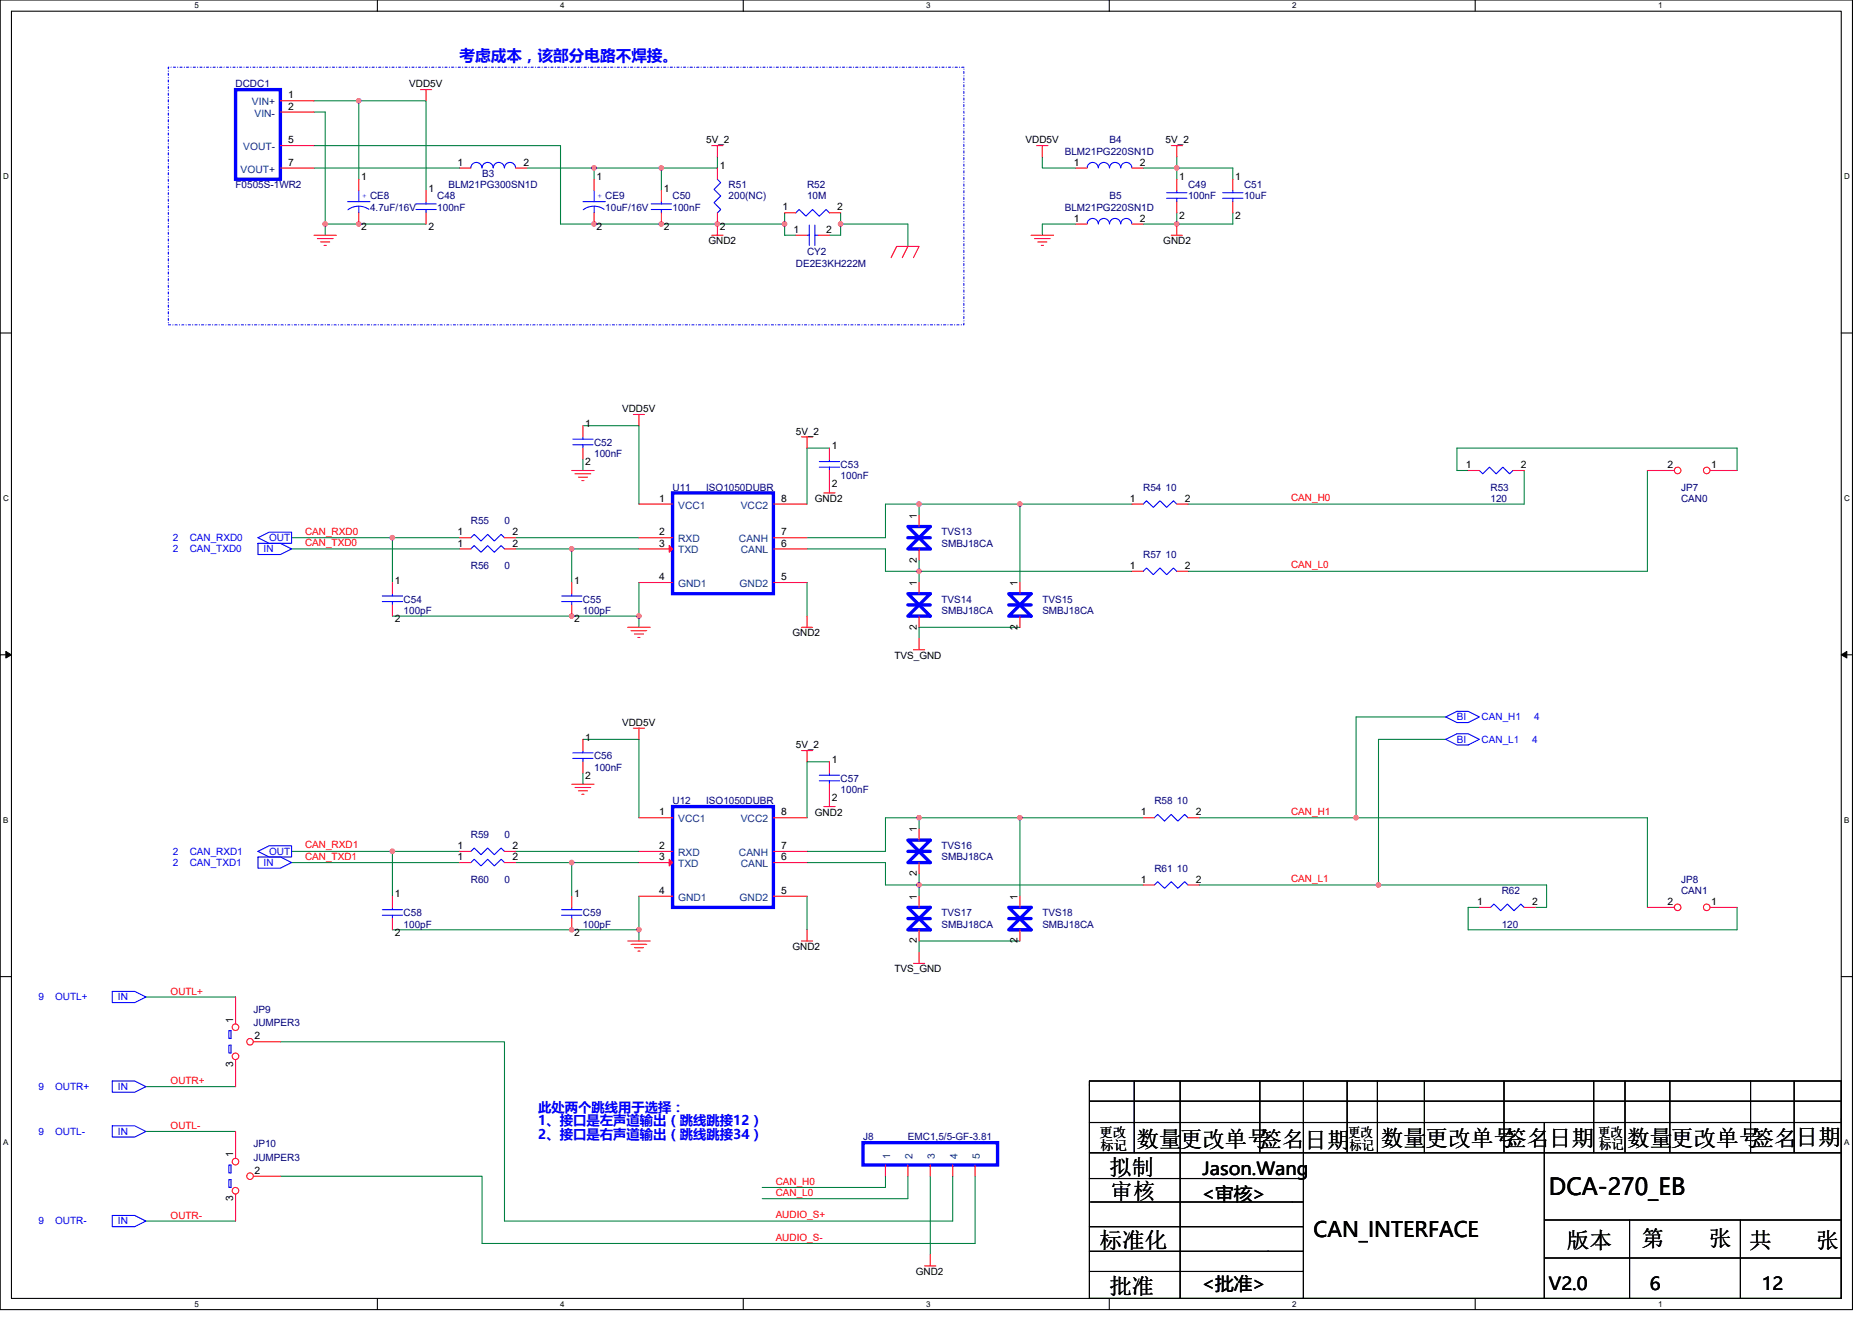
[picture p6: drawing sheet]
<svg xmlns="http://www.w3.org/2000/svg" width="297mm" height="210mm" viewBox="0 0 297 210" stroke-linecap="round" stroke-linejoin="round" font-family="sans-serif">
<path d="M0 0h293.9v207.9h-293.9zM1.8 1.8h290.4v204.3h-290.4z" fill="none" stroke="#000" stroke-width=".17"/>
<g fill="#fff">
<path d="M30.8 .2h.7v1.4h-.7z"/>
<path d="M30.8 206.3h.7v1.4h-.7z"/>
</g>
<path d="M59.9 0v1.8M59.9 206.1v1.8" fill="none" stroke="#000" stroke-width=".17"/>
<g fill="#fff">
<path d="M88.9 .2h.7v1.4h-.7z"/>
<path d="M88.9 206.3h.7v1.4h-.7z"/>
</g>
<path d="M117.9 0v1.8M117.9 206.1v1.8" fill="none" stroke="#000" stroke-width=".17"/>
<g fill="#fff">
<path d="M147 .2h.7v1.4h-.7z"/>
<path d="M147 206.3h.7v1.4h-.7z"/>
</g>
<path d="M176 0v1.8M176 206.1v1.8" fill="none" stroke="#000" stroke-width=".17"/>
<g fill="#fff">
<path d="M205 .2h.7v1.4h-.7z"/>
<path d="M205 206.3h.7v1.4h-.7z"/>
</g>
<path d="M234.1 0v1.8M234.1 206.1v1.8" fill="none" stroke="#000" stroke-width=".17"/>
<g fill="#fff">
<path d="M263.1 .2h.7v1.4h-.7z"/>
<path d="M263.1 206.3h.7v1.4h-.7z"/>
<path d="M.5 27.3h.9v1.4h-.9z"/>
<path d="M292.6 27.3h.9v1.4h-.9z"/>
<path d="M.5 78.4h.9v1.4h-.9z"/>
<path d="M292.6 78.4h.9v1.4h-.9z"/>
</g>
<path d="M0 52.9h1.8M292.2 52.9h1.7" fill="none" stroke="#000" stroke-width=".17"/>
<g fill="#fff">
<path d="M.5 129.5h.8v1.4h-.8z"/>
<path d="M292.6 129.5h.9v1.4h-.9z"/>
</g>
<path d="M0 103.9h1.8M292.2 103.9h1.7" fill="none" stroke="#000" stroke-width=".17"/>
<path d="M.9 103.4l.9 .5-.9 .5zM292.2 103.9l.8-.5v1z" fill="#000" stroke="#000" stroke-width=".16"/>
<g fill="#fff">
<path d="M.5 180.5h.8v1.4h-.8z"/>
<path d="M292.6 180.5h.9v1.4h-.9z"/>
</g>
<g fill="none" stroke="#000" stroke-width=".17">
<path d="M0 155h1.8M292.2 155h1.7M172.9 174.8h119.3M172.9 178.2h119.3M172.9 171.6h119.3v34.5h-119.3zM180 171.6v11.4M187.3 171.6v34.5M199.9 171.6v11.4M206.8 171.6v34.5M213.8 171.6v11.4M218.6 171.6v11.4M226 171.6v11.4"/>
<path d="M238.7 171.6v11.4M245 178.2v27.9M252.9 171.6v11.4M257.8 171.6v11.4M265 171.6v11.4M277.8 171.6v11.4M284.7 171.6v11.4M172.9 183h119.3M172.9 198.6h28.4M206.8 190.8h-33.8M206.8 187h-33.9M206.8 194.7h-33.9"/>
<path d="M206.8 198.6h-5.7M245 193.6h47.2M245 199.7h47.2M258.6 193.6v12.5M276.2 193.6v12.5M206.8 201.8h-33.9"/>
</g>
<path d="M26.7 10.7h126.2v40.9h-126.2z" fill="none" stroke="#00f" stroke-width=".17" stroke-dasharray=".3 .3 0 .3"/>
<g fill="none" stroke="#008040" stroke-width=".17">
<path d="M49.8 17.8h1.8v17.8M49.8 16h7.1M56.9 16v12.4M56.9 16h10.7v14.2M49.8 23.1h39.1v12.5h35.6M49.8 26.7h23.1M51.6 35.6v1.7M51.6 35.6h16M83.6 26.7h21.3M94.3 26.7v1.7M104.9 26.7v3.5M113.8 24.9v1.8h-8.9"/>
<path d="M124.5 33.8v1.8M124.5 35.6v1.7h1.8M133.4 35.6v1.7h-1.8M133.4 33.8v1.8M133.4 35.6h10.7v3.5M165.4 24.9v1.8h5.3M170.7 35.6h-5.3v1.7M181.4 26.7h5.3M181.4 35.6h5.3M186.7 33.8v1.8M186.7 26.7v1.7M186.7 26.7h8.9v1.7"/>
<path d="M186.7 24.9v1.8M195.6 33.8v1.8h-8.9M92.5 72.9v1.8M92.5 67.6h8.9v12.4M131.6 71.1h-3.5v8.9M233 74.7h-1.8v-3.6h44.4v3.6M241.8 74.7v5.3h-53.3M261.4 74.7v16h-72.9M46.3 85.3h16v7.2M46.3 87.1h26.6M62.3 85.3h10.6M62.3 97.8h39.1v1.8"/>
<path d="M81.8 85.3h19.6M81.8 87.1h8.9M90.7 87.1h10.7M90.7 87.1v5.4M101.4 92.5v5.3M128.1 92.5v5.3M128.1 87.1h12.4v3.6h5.3M145.8 88.9v1.8M145.8 80v1.8M145.8 90.7h33.8M145.8 80h-5.3v5.3h-12.4M145.8 80h16"/>
<path d="M145.8 90.7v1.8M161.8 99.6h-16v1.7M161.8 80v12.5M161.8 80h17.8M92.5 117.3h8.9v12.5M229.4 113.8h-14.2v16M229.4 117.3h-10.7v23.2M46.3 135.1h16v7.1M46.3 136.9h26.6M62.3 135.1h10.6M81.8 135.1h19.6M81.8 136.9h8.9"/>
<path d="M90.7 136.9h10.7M90.7 136.9v5.3M92.5 122.7v1.8M128.1 136.9h12.4v3.6h5.3M131.6 120.9h-3.5v8.9M145.8 129.8h16M145.8 129.8v1.8M145.8 138.7v1.8M145.8 129.8h-5.3v5.3h-12.4M161.8 129.8h19.6M161.8 129.8v12.4M190.3 129.8h24.9"/>
<path d="M215.2 129.8h46.2v14.2M23.2 158.2h14.2M62.3 147.6h39.1v1.8M101.4 142.2v5.4M128.1 142.2v5.4M145.8 140.5h35.6M145.8 140.5v1.7M161.8 149.4h-16v1.7M190.3 140.5h28.4M218.7 140.5h26.7v3.5h-1.8M275.6 144v3.6h-42.6v-3.6h1.7M23.2 172.5h14.2"/>
<path d="M23.2 179.6h14.2M44.5 165.4h35.5v28.4h71.2v-7.1M23.2 193.8h14.2M44.5 186.7h32v10.7h78.2v-10.7M140.5 186.7v1.8h-19.6M144.1 186.7v3.5h-23.2M147.6 186.7v12.4"/>
</g>
<g fill="#f0f" stroke="#f0f" stroke-width=".17">
<circle cx="101.4" cy="97.8" r=".35"/>
<circle cx="90.7" cy="87.1" r=".35"/>
<circle cx="90.7" cy="97.8" r=".35"/>
<circle cx="62.3" cy="85.3" r=".35"/>
<circle cx="101.4" cy="147.6" r=".35"/>
<circle cx="90.7" cy="136.9" r=".35"/>
<circle cx="90.7" cy="147.6" r=".35"/>
<circle cx="62.3" cy="135.1" r=".35"/>
<circle cx="145.8" cy="90.7" r=".35"/>
<circle cx="145.8" cy="140.4" r=".35"/>
<circle cx="161.8" cy="129.8" r=".35"/>
<circle cx="145.8" cy="129.8" r=".35"/>
<circle cx="161.8" cy="80" r=".35"/>
<circle cx="145.8" cy="80" r=".35"/>
<circle cx="215.2" cy="129.8" r=".35"/>
<circle cx="218.7" cy="140.4" r=".35"/>
<circle cx="124.5" cy="35.5" r=".35"/>
<circle cx="133.4" cy="35.5" r=".35"/>
<circle cx="56.9" cy="35.5" r=".35"/>
<circle cx="51.6" cy="35.5" r=".35"/>
<circle cx="56.9" cy="16" r=".35"/>
<circle cx="94.3" cy="35.5" r=".35"/>
<circle cx="113.8" cy="35.5" r=".35"/>
<circle cx="104.9" cy="35.5" r=".35"/>
<circle cx="94.3" cy="26.7" r=".35"/>
<circle cx="104.9" cy="26.7" r=".35"/>
<circle cx="186.7" cy="35.5" r=".35"/>
<circle cx="186.7" cy="26.7" r=".35"/>
</g>
<g fill="none" stroke="#f00" stroke-width=".17">
<path d="M66.7 14.2h1.8M67.6 14.2v1.8M49.8 37.3h3.6M50.4 37.9h2.4M50.9 38.4h1.4M51.4 38.9h.4M72.9 26.7h1.8M81.8 26.7h1.8M104.9 30.2v1.8M104.9 33.8v1.8M112.9 23.1h1.8M112.9 37.3h1.8"/>
<path d="M113.8 23.1v1.8M113.8 35.6v1.7M124.5 33.8h1.8M131.6 33.8h1.8M144.1 39.1l-.9 1.8M163.6 37.3h3.6M164.1 37.9h2.5M164.5 23.1h1.8M164.7 38.4h1.4M165.2 38.9h.4M165.4 23.1v1.8M185.8 23.1h1.8"/>
<path d="M185.8 37.3h1.8M186.7 23.1v1.8M186.7 28.4v1.8M186.7 32v1.8M186.7 35.6v1.7M195.6 28.4v1.8M195.6 32v1.8M141.4 40.9l.9-1.8h3.5l-.9 1.8M90.7 74.7h3.6M91.2 75.2h2.5M91.8 75.7h1.4M92.3 76.3h.4"/>
<path d="M100.5 65.8h1.8M101.4 65.8v1.8M127.2 69.3h1.7M128.1 69.3v1.8M130.7 78.2h1.8M131.6 74.7v3.5M131.6 71.1v1.8M233 74.7h1.7M240.1 74.7h1.7M62.3 92.5v1.7M62.3 96v1.8M99.6 99.6h3.6"/>
<path d="M127.2 99.6h1.7M128.1 97.8v1.8M100.1 100.1h2.5M100.5 115.6h1.8M100.7 100.6h1.4M101.2 101.2h.4M101.4 115.6v1.7M127.2 119.1h1.7M128.1 119.1v1.8M144.9 103.1h1.8M145.8 101.3v1.8M90.7 124.5h3.6"/>
<path d="M91.2 125h2.5M91.8 125.5h1.4M92.3 126.1h.4M130.7 128h1.8M131.6 126.2v1.8M99.6 149.4h3.6M100.1 149.9h2.5M100.7 150.4h1.4M101.2 151h.4M127.2 149.4h1.7M128.1 147.6v1.8M144.9 152.9h1.8"/>
<path d="M145.8 151.1v1.8M181.4 140.5h1.8M188.5 140.5h1.8M147.6 199.1v1.8M146.7 200.9h1.8"/>
</g>
<g fill="none" stroke="#00f" stroke-width=".17">
<path d="M80 26.6a.89 .89 0 0 0-.9-.8 .89 .89 0 0 0-.9 .8 .89 .89 0 0 0-.8-.8 .89 .89 0 0 0-.9 .8 .88 .88 0 0 0-.9-.8 .88 .88 0 0 0-.9 .8M81.8 26.6a.88 .88 0 0 0-.9-.8 .88 .88 0 0 0-.9 .8M103.3 33.3h3.2M103.3 32.4h3.2M104.9 32v.4M104.9 33.3v.5M126.3 33.8l.5-.5 1.1 1 1-1 1.1 1 1.1-1 .5 .5M185.1 31.5h3.2M185.1 30.6h3.2M186.7 30.2v.4M186.7 31.5v.5M194 31.5h3.2"/>
<path d="M194 30.6h3.2M195.6 30.2v.4M195.6 31.5v.5M130 74.1h3.2M130 73.3h3.2M131.6 72.9v.4M131.6 74.1v.6M234.7 74.7l.6 .5 1-1.1 1.1 1.1 1.1-1.1 1 1.1 .6-.5M40.9 86.2h3.6l1.8 .9-1.8 .9h-3.6zM40.9 85.3l1.8-.8h3.6v1.7h-3.6zM60.7 95.5h3.2M60.7 94.6h3.2"/>
<path d="M62.3 94.2v.4M62.3 95.5v.5M229.4 113.8l1.8-.9h1.8l1.7 .9-1.7 .9h-1.8zM229.4 117.3l1.8-.8h1.8l1.7 .8-1.7 .9h-1.8zM40.9 136h3.6l1.8 .9-1.8 .9h-3.6zM40.9 135.1l1.8-.9h3.6v1.8h-3.6zM17.8 157.4h3.6l1.8 .8-1.8 .9h-3.6zM183.2 140.5l.5-.6 1.1 1.1 1-1.1 1.1 1.1 1.1-1.1 .5 .6M17.8 171.6h3.6l1.8 .9-1.8 .9h-3.6zM17.8 178.7h3.6l1.8 .9-1.8 .9h-3.6zM17.8 192.9h3.6l1.8 .9-1.8 .9h-3.6zM36.3 184.9h.4v1.3h-.4z"/>
<path d="M36.3 187.2h.4v1.3h-.4z"/>
</g>
<circle cx="37.4" cy="184.4" r=".52" fill="#fff" stroke="#f00" stroke-width=".17"/>
<path d="M37.4 179.6v4.3" fill="none" stroke="#f00" stroke-width=".17"/>
<circle cx="37.4" cy="189" r=".52" fill="#fff" stroke="#f00" stroke-width=".17"/>
<path d="M37.4 189.5v4.3" fill="none" stroke="#f00" stroke-width=".17"/>
<circle cx="39.7" cy="186.7" r=".52" fill="#fff" stroke="#f00" stroke-width=".17"/>
<g fill="none" stroke="#f00" stroke-width=".17">
<path d="M113.8 26.7v1.7M113.8 33.8v1.8M126.3 37.3h1.8M129.8 37.3h1.8M92.5 67.6v1.7M92.5 71.1v1.8M72.9 87.1h1.8M80 87.1h1.8M179.6 80h1.8M186.7 80h1.8M72.9 135.1h1.8M80 135.1h1.8"/>
<path d="M62.3 142.2v1.8M62.3 145.8v1.8M145.8 142.2v1.8M145.8 147.6v1.8M40.2 186.7h4.3"/>
</g>
<path d="M144.1 145.8h3.5M144.1 144h3.5l-1.8 1.8zM144.1 147.6l1.7-1.8 1.8 1.8z" fill="none" stroke="#00f" stroke-width=".53"/>
<g fill="none" stroke="#00f" stroke-width=".17">
<path d="M113.8 28.4l.6 .6-1.1 1.1 1.1 1-1.1 1.1 1.1 1.1-.6 .5M128.1 37.3h.3M128.4 35.7v3.2M129.3 35.7v3.2M129.3 37.3h.5M90.9 70.6h3.2M90.9 69.7h3.2M92.5 69.3v.4M92.5 70.6v.5M74.7 87.1l.5-.5 1.1 1.1 1.1-1.1 1 1.1 1.1-1.1 .5 .5M181.4 80l.5-.5 1.1 1 1.1-1 1 1 1.1-1 .5 .5M74.7 135.1l.5-.5 1.1 1.1 1.1-1.1 1 1.1 1.1-1.1 .5 .5"/>
<path d="M60.7 145.3h3.2M60.7 144.4h3.2M62.3 144v.4M62.3 145.3v.5"/>
</g>
<circle cx="270.8" cy="144" r=".52" fill="#fff" stroke="#f00" stroke-width=".17"/>
<path d="M271.4 144h4.2" fill="none" stroke="#f00" stroke-width=".17"/>
<circle cx="266.2" cy="144" r=".52" fill="#fff" stroke="#f00" stroke-width=".17"/>
<path d="M261.4 144h4.3" fill="none" stroke="#f00" stroke-width=".17"/>
<circle cx="270.8" cy="74.7" r=".52" fill="#fff" stroke="#f00" stroke-width=".17"/>
<path d="M271.4 74.7h4.2" fill="none" stroke="#f00" stroke-width=".17"/>
<circle cx="266.2" cy="74.7" r=".52" fill="#fff" stroke="#f00" stroke-width=".17"/>
<g fill="none" stroke="#f00" stroke-width=".17">
<path d="M44.5 16h5.3M44.5 17.8h5.3M44.5 23.1h5.3M44.5 26.7h5.3M56.9 28.4v1.8M56.9 33.8v1.8M67.6 30.2v1.8M67.6 33.8v1.8M94.3 28.4v1.8M94.3 33.8v1.8M170.7 26.7h1.8M170.7 35.6h1.8"/>
<path d="M179.6 26.7h1.8M179.6 35.6h1.8M261.4 74.7h4.3M72.9 85.3h1.8M80 85.3h1.8M90.7 92.5v1.7M90.7 96v1.8M101.4 80h5.3M101.4 85.3h5.3M101.4 87.1h5.3M101.4 92.5h5.3M122.7 92.5h5.4"/>
<path d="M122.7 87.1h5.4M122.7 85.3h5.4M122.7 80h5.4M145.8 81.8v1.8M145.8 87.1v1.8M145.8 92.5v1.7M145.8 97.8v1.8M161.8 92.5v1.7M161.8 97.8v1.8M179.6 90.7h1.8M186.7 90.7h1.8M92.5 117.3v1.8"/>
<path d="M72.9 136.9h1.8M80 136.9h1.8M92.5 120.9v1.8M101.4 129.8h5.3M101.4 135.1h5.3M101.4 136.9h5.3M122.7 136.9h5.4M122.7 135.1h5.4M122.7 129.8h5.4M131.6 120.9v1.8M131.6 124.5v1.7M145.8 131.6v1.7"/>
<path d="M145.8 136.9v1.8M181.4 129.8h1.8M188.5 129.8h1.8M90.7 142.2v1.8M90.7 145.8v1.8M101.4 142.2h5.3M122.7 142.2h5.4M161.8 142.2v1.8M161.8 147.6v1.8M234.7 144h1.8M241.8 144h1.8M140.5 184.9v1.8"/>
<path d="M144.1 184.9v1.8M147.6 184.9v1.8M151.2 184.9v1.8M154.7 184.9v1.8"/>
</g>
<g fill="none" stroke="#00f" stroke-width=".17">
<path d="M55.2 32h3.5M56.9 32.7v1.1M56.9 30.2v1.8M58.5 33.2a2.83 2.83 0 0 0-3.3 .1M66 33.3h3.2M66 32.4h3.2M67.6 32v.4M67.6 33.3v.5M92.5 32h3.6M94.3 32.7v1.1M94.3 30.2v1.8M95.9 33.2a2.83 2.83 0 0 0-3.4 .1"/>
<path d="M179.6 26.6a.89 .89 0 0 0-.9-.8 .89 .89 0 0 0-.9 .8 .89 .89 0 0 0-.9-.8 .89 .89 0 0 0-.9 .8 .89 .89 0 0 0-.8-.8 .89 .89 0 0 0-.9 .8 .88 .88 0 0 0-.9-.8 .88 .88 0 0 0-.9 .8M179.6 35.5a.89 .89 0 0 0-.9-.8 .89 .89 0 0 0-.9 .8 .89 .89 0 0 0-.9-.8 .89 .89 0 0 0-.9 .8 .89 .89 0 0 0-.8-.8 .89 .89 0 0 0-.9 .8 .88 .88 0 0 0-.9-.8 .88 .88 0 0 0-.9 .8M74.7 85.3l.5-.5 1.1 1.1 1.1-1.1 1 1.1 1.1-1.1 .5 .5M89.1 95.5h3.2M89.1 94.6h3.2M90.7 94.2v.4M90.7 95.5v.5M181.4 90.7l.5-.6 1.1 1.1 1.1-1.1 1 1.1 1.1-1.1 .5 .6M90.9 119.5h3.2M92.5 119.1v.4M74.7 136.9l.5-.5 1.1 1 1.1-1 1 1 1.1-1 .5 .5M90.9 120.4h3.2"/>
<path d="M92.5 120.4v.5M130 123.9h3.2M130 123h3.2M131.6 122.7v.3M131.6 123.9v.6M183.2 129.8l.5-.5 1.1 1 1-1 1.1 1 1.1-1 .5 .5M89.1 145.3h3.2M89.1 144.4h3.2M90.7 144v.4M90.7 145.3v.5M236.5 144l.5-.5 1.1 1 1.1-1 1 1 1.1-1 .5 .5M36.3 163.6h.4v1.2h-.4z"/>
<path d="M36.3 165.9h.4v1.2h-.4z"/>
</g>
<g fill="none" stroke="#00f" stroke-width=".53">
<path d="M37.4 14.2h7.1v14.2h-7.1zM106.7 78.2h16v16h-16zM144.1 85.3h3.5M144.1 96h3.5M144.1 83.6h3.5l-1.8 1.7zM144.1 87.1l1.7-1.8 1.8 1.8zM144.1 94.2h3.5l-1.8 1.8zM144.1 97.8l1.7-1.8 1.8 1.8zM160.1 96h3.5M160.1 94.2h3.5l-1.8 1.8zM160.1 97.8l1.7-1.8 1.8 1.8zM106.7 128h16v16h-16z"/>
<path d="M144.1 135.1h3.5M144.1 133.4h3.5l-1.8 1.7zM144.1 136.9l1.7-1.8 1.8 1.8zM160.1 145.8h3.5M160.1 144h3.5l-1.8 1.8zM160.1 147.6l1.7-1.8 1.8 1.8zM136.9 181.4h21.4v3.5h-21.4z"/>
</g>
<g fill="#f00" stroke="#f00" stroke-width=".17">
<path d="M106.2 86.6l.5 .5-.5 .6z"/>
<path d="M106.2 136.4l.5 .5-.5 .5z"/>
</g>
<circle cx="37.4" cy="163" r=".52" fill="#fff" stroke="#f00" stroke-width=".17"/>
<path d="M37.4 158.2v4.3" fill="none" stroke="#f00" stroke-width=".17"/>
<circle cx="37.4" cy="167.7" r=".52" fill="#fff" stroke="#f00" stroke-width=".17"/>
<path d="M37.4 168.2v4.3" fill="none" stroke="#f00" stroke-width=".17"/>
<circle cx="39.7" cy="165.3" r=".52" fill="#fff" stroke="#f00" stroke-width=".17"/>
<path d="M40.2 165.4h4.3" fill="none" stroke="#f00" stroke-width=".17"/>
<g fill="#f0f" stroke="#f0f" stroke-width=".17">
<circle cx="101.4" cy="97.8" r=".35"/>
<circle cx="90.7" cy="87.1" r=".35"/>
<circle cx="90.7" cy="97.8" r=".35"/>
<circle cx="62.3" cy="85.3" r=".35"/>
<circle cx="101.4" cy="147.6" r=".35"/>
<circle cx="90.7" cy="136.9" r=".35"/>
<circle cx="90.7" cy="147.6" r=".35"/>
<circle cx="62.3" cy="135.1" r=".35"/>
<circle cx="145.8" cy="90.7" r=".35"/>
<circle cx="145.8" cy="140.4" r=".35"/>
<circle cx="161.8" cy="129.8" r=".35"/>
<circle cx="145.8" cy="129.8" r=".35"/>
<circle cx="161.8" cy="80" r=".35"/>
<circle cx="145.8" cy="80" r=".35"/>
<circle cx="215.2" cy="129.8" r=".35"/>
<circle cx="218.7" cy="140.4" r=".35"/>
<circle cx="124.5" cy="35.5" r=".35"/>
<circle cx="133.4" cy="35.5" r=".35"/>
<circle cx="56.9" cy="35.5" r=".35"/>
<circle cx="51.6" cy="35.5" r=".35"/>
<circle cx="56.9" cy="16" r=".35"/>
<circle cx="94.3" cy="35.5" r=".35"/>
<circle cx="113.8" cy="35.5" r=".35"/>
<circle cx="104.9" cy="35.5" r=".35"/>
<circle cx="94.3" cy="26.7" r=".35"/>
<circle cx="104.9" cy="26.7" r=".35"/>
<circle cx="186.7" cy="35.5" r=".35"/>
<circle cx="186.7" cy="26.7" r=".35"/>
</g>
<text font-size="3.7" x="245.8" y="189.7">DCA-270_EB</text>
<g font-size="3.5">
<text x="180.3" y="182">数量更改单号签名</text>
<text x="207" y="182.2">日期</text>
<text x="219.1" y="181.9">数量</text>
<text x="226.2" y="181.9">更改单号</text>
<text x="238.7" y="181.9">签名</text>
<text x="245.8" y="181.9">日期</text>
<text x="258.2" y="181.9">数量</text>
<text x="265.1" y="181.9">更改单号签名</text>
<text x="284.9" y="181.7">日期</text>
<text x="176.1" y="186.5">拟制</text>
<text x="176.2" y="190.2">审核</text>
<text x="260.5" y="197.7">第　　张</text>
<text x="174.5" y="198">标准化</text>
<text x="248.6" y="198">版本</text>
<text x="277.6" y="198">共　　张</text>
<text x="176.1" y="205.3">批准</text>
</g>
<text font-size="3.4" x="208.4" y="196.4">CAN_INTERFACE</text>
<g font-size="2.8">
<text x="190.6" y="190.5">&lt;审核&gt;</text>
<text x="190.8" y="186.4">Jason.Wang</text>
<text x="190.6" y="204.7">&lt;批准&gt;</text>
<text x="245.8" y="204.7">V2.0</text>
<text x="261.8" y="204.7">6</text>
<text x="279.5" y="204.7">12</text>
</g>
<text font-size="2.5" fill="#00f" x="72.9" y="9.7">考虑成本，该部分电路不焊接。</text>
<g font-size="2.1" fill="#00f">
<text x="85.4" y="176.5">此处两个跳线用于选择：</text>
<text x="85.4" y="178.6">1、接口是左声道输出（跳线跳接12）</text>
<text x="85.4" y="180.7">2、接口是右声道输出（跳线跳接34）</text>
</g>
<g font-size="2.1">
<text x="174.5" y="180.4">更改</text>
<text x="174.6" y="182.5">标记</text>
<text x="213.9" y="180.4">更改</text>
<text x="214.1" y="182.5">标记</text>
<text x="253.6" y="180.4">更改</text>
<text x="253.8" y="182.4">标记</text>
</g>
<g font-size="1.6" fill="#000080">
<text x="37.4" y="13.9">DCDC1</text>
<text x="176.1" y="22.8">B4</text>
<text x="37.4" y="29.9">F0505S-1WR2</text>
<text x="71.2" y="29.9">BLM21PG300SN1D</text>
<text x="76.5" y="28.1">B3</text>
<text x="115.6" y="29.9">R51</text>
<text x="128.1" y="29.9">R52</text>
<text x="168.9" y="24.5">BLM21PG220SN1D</text>
<text x="188.5" y="29.9">C49</text>
<text x="197.4" y="29.9">C51</text>
<text x="58.7" y="31.6">CE8</text>
<text x="58.7" y="33.4">4.7uF/16V</text>
<text x="69.4" y="31.6">C48</text>
<text x="69.4" y="33.4">100nF</text>
<text x="96.1" y="31.6">CE9</text>
<text x="96.1" y="33.4">10uF/16V</text>
<text x="106.7" y="31.6">C50</text>
<text x="106.7" y="33.4">100nF</text>
<text x="115.6" y="31.6">200(NC)</text>
<text x="128.1" y="31.6">10M</text>
<text x="168.9" y="33.4">BLM21PG220SN1D</text>
<text x="176.1" y="31.6">B5</text>
<text x="188.5" y="31.6">100nF</text>
<text x="197.4" y="31.6">10uF</text>
<text x="128.1" y="40.5">CY2</text>
<text x="126.3" y="42.3">DE2E3KH222M</text>
<text x="94.3" y="70.8">C52</text>
<text x="94.3" y="72.5">100nF</text>
<text x="106.7" y="77.9">U11</text>
<text x="112.1" y="77.9">ISO1050DUBR</text>
<text x="133.4" y="74.3">C53</text>
<text x="133.4" y="76.1">100nF</text>
<text x="181.4" y="77.9">R54 10</text>
<text x="236.5" y="77.9">R53</text>
<text x="266.7" y="77.9">JP7</text>
<text x="74.7" y="83.2">R55</text>
<text x="80" y="83.2">0</text>
<text x="236.5" y="79.7">120</text>
<text x="266.7" y="79.7">CAN0</text>
<text x="149.4" y="85">TVS13</text>
<text x="149.4" y="86.8">SMBJ18CA</text>
<text x="181.4" y="88.5">R57 10</text>
<text x="64" y="95.7">C54</text>
<text x="74.7" y="90.3">R56</text>
<text x="80" y="90.3">0</text>
<text x="92.5" y="95.7">C55</text>
<text x="149.4" y="95.7">TVS14</text>
<text x="165.4" y="95.7">TVS15</text>
<text x="64" y="97.4">100pF</text>
<text x="92.5" y="97.4">100pF</text>
<text x="149.4" y="97.4">SMBJ18CA</text>
<text x="165.4" y="97.4">SMBJ18CA</text>
<text x="94.3" y="120.5">C56</text>
<text x="94.3" y="122.3">100nF</text>
<text x="133.4" y="124.1">C57</text>
<text x="133.4" y="125.9">100nF</text>
<text x="106.7" y="127.7">U12</text>
<text x="112.1" y="127.7">ISO1050DUBR</text>
<text x="183.2" y="127.7">R58 10</text>
<text x="74.7" y="133">R59</text>
<text x="80" y="133">0</text>
<text x="149.4" y="134.8">TVS16</text>
<text x="149.4" y="136.5">SMBJ18CA</text>
<text x="74.7" y="140.1">R60</text>
<text x="80" y="140.1">0</text>
<text x="183.2" y="138.3">R61 10</text>
<text x="238.3" y="141.9">R62</text>
<text x="266.7" y="140.1">JP8</text>
<text x="266.7" y="141.9">CAN1</text>
<text x="64" y="145.4">C58</text>
<text x="64" y="147.2">100pF</text>
<text x="92.5" y="145.4">C59</text>
<text x="92.5" y="147.2">100pF</text>
<text x="149.4" y="145.4">TVS17</text>
<text x="149.4" y="147.2">SMBJ18CA</text>
<text x="165.4" y="145.4">TVS18</text>
<text x="165.4" y="147.2">SMBJ18CA</text>
<text x="238.3" y="147.2">120</text>
<text x="40.2" y="160.7">JP9</text>
<text x="40.2" y="162.9">JUMPER3</text>
<text x="40.2" y="182.1">JP10</text>
<text x="40.2" y="184.2">JUMPER3</text>
<text x="136.9" y="181">J8</text>
<text x="144.1" y="181">EMC1,5/5-GF-3.81</text>
</g>
<g font-size="1.6" fill="#004080">
<text x="40" y="16.7">VIN+</text>
<text x="38.6" y="23.8">VOUT-</text>
<text x="40.4" y="18.5">VIN-</text>
<text x="38.2" y="27.4">VOUT+</text>
<text x="107.6" y="80.7">VCC1</text>
<text x="117.5" y="80.7">VCC2</text>
<text x="107.6" y="86.1">RXD</text>
<text x="107.6" y="87.8">TXD</text>
<text x="117.3" y="86.1">CANH</text>
<text x="117.5" y="87.8">CANL</text>
<text x="107.6" y="93.2">GND1</text>
<text x="117.4" y="93.2">GND2</text>
<text x="107.6" y="130.5">VCC1</text>
<text x="117.5" y="130.5">VCC2</text>
<text x="107.6" y="135.8">RXD</text>
<text x="107.6" y="137.6">TXD</text>
<text x="117.3" y="135.8">CANH</text>
<text x="117.5" y="137.6">CANL</text>
<text x="107.6" y="143">GND1</text>
<text x="117.4" y="143">GND2</text>
<text x="141.2" y="184" transform="rotate(-90 141.2 184)">1</text>
<text x="144.8" y="184" transform="rotate(-90 144.8 184)">2</text>
<text x="148.4" y="184" transform="rotate(-90 148.4 184)">3</text>
<text x="151.9" y="184" transform="rotate(-90 151.9 184)">4</text>
<text x="155.5" y="184" transform="rotate(-90 155.5 184)">5</text>
</g>
<g font-size="1.6">
<text x="45.7" y="15.6">1</text>
<text x="45.7" y="17.4">2</text>
<text x="64.9" y="13.9">VDD5V</text>
<text x="45.7" y="22.7">5</text>
<text x="112.1" y="22.8">5V_2</text>
<text x="162.7" y="22.8">VDD5V</text>
<text x="185" y="22.8">5V_2</text>
<text x="45.7" y="26.3">7</text>
<text x="57.3" y="28.6">1</text>
<text x="72.6" y="26.3">1</text>
<text x="83.1" y="26.3">2</text>
<text x="94.7" y="28.6">1</text>
<text x="114.2" y="26.9">1</text>
<text x="170.4" y="26.3">1</text>
<text x="180.9" y="26.3">2</text>
<text x="187.1" y="28.6">1</text>
<text x="196" y="28.6">1</text>
<text x="68" y="30.4">1</text>
<text x="105.3" y="30.4">1</text>
<text x="124.1" y="33.4">1</text>
<text x="132.9" y="33.4">2</text>
<text x="170.4" y="35.2">1</text>
<text x="180.9" y="35.2">2</text>
<text x="187.1" y="34.7">2</text>
<text x="196" y="34.7">2</text>
<text x="57.3" y="36.5">2</text>
<text x="68" y="36.5">2</text>
<text x="94.7" y="36.5">2</text>
<text x="105.3" y="36.5">2</text>
<text x="112.4" y="38.8">GND2</text>
<text x="114.2" y="36.5">2</text>
<text x="125.9" y="37">1</text>
<text x="131.1" y="37">2</text>
<text x="184.6" y="38.8">GND2</text>
<text x="98.7" y="65.4">VDD5V</text>
<text x="92.9" y="67.8">1</text>
<text x="126.3" y="69">5V_2</text>
<text x="132" y="71.3">1</text>
<text x="92.9" y="73.8">2</text>
<text x="132" y="77.4">2</text>
<text x="232.6" y="74.3">1</text>
<text x="241.3" y="74.3">2</text>
<text x="264.6" y="74.3">2</text>
<text x="271.5" y="74.3">1</text>
<text x="104.6" y="79.6">1</text>
<text x="124" y="79.6">8</text>
<text x="129.3" y="79.7">GND2</text>
<text x="145.5" y="82.3" transform="rotate(-90 145.5 82.3)">1</text>
<text x="179.3" y="79.6">1</text>
<text x="188" y="79.6">2</text>
<text x="72.6" y="86.7">1</text>
<text x="72.6" y="85">1</text>
<text x="81.3" y="86.7">2</text>
<text x="81.3" y="85">2</text>
<text x="104.6" y="85">2</text>
<text x="104.6" y="86.7">3</text>
<text x="124" y="86.7">6</text>
<text x="124" y="85">7</text>
<text x="145.5" y="89.3" transform="rotate(-90 145.5 89.3)">2</text>
<text x="62.6" y="92.6">1</text>
<text x="91.1" y="92.6">1</text>
<text x="104.6" y="92.1">4</text>
<text x="124" y="92.1">5</text>
<text x="145.5" y="93" transform="rotate(-90 145.5 93)">1</text>
<text x="161.5" y="93" transform="rotate(-90 161.5 93)">1</text>
<text x="179.3" y="90.3">1</text>
<text x="188" y="90.3">2</text>
<text x="62.6" y="98.7">2</text>
<text x="91.1" y="98.7">2</text>
<text x="125.7" y="101">GND2</text>
<text x="145.5" y="99.9" transform="rotate(-90 145.5 99.9)">2</text>
<text x="161.5" y="99.9" transform="rotate(-90 161.5 99.9)">2</text>
<text x="141.9" y="104.5">TVS_GND</text>
<text x="92.9" y="117.5">1</text>
<text x="98.7" y="115.2">VDD5V</text>
<text x="126.3" y="118.8">5V_2</text>
<text x="92.9" y="123.6">2</text>
<text x="132" y="121.1">1</text>
<text x="104.6" y="129.4">1</text>
<text x="124" y="129.4">8</text>
<text x="129.3" y="129.4">GND2</text>
<text x="132" y="127.1">2</text>
<text x="181" y="129.4">1</text>
<text x="189.8" y="129.4">2</text>
<text x="72.6" y="134.7">1</text>
<text x="72.6" y="136.5">1</text>
<text x="81.3" y="134.7">2</text>
<text x="81.3" y="136.5">2</text>
<text x="104.6" y="134.7">2</text>
<text x="104.6" y="136.5">3</text>
<text x="124" y="136.5">6</text>
<text x="124" y="134.7">7</text>
<text x="145.5" y="132.1" transform="rotate(-90 145.5 132.1)">1</text>
<text x="62.6" y="142.4">1</text>
<text x="91.1" y="142.4">1</text>
<text x="104.6" y="141.9">4</text>
<text x="124" y="141.9">5</text>
<text x="145.5" y="142.8" transform="rotate(-90 145.5 142.8)">1</text>
<text x="145.5" y="139.1" transform="rotate(-90 145.5 139.1)">2</text>
<text x="161.5" y="142.8" transform="rotate(-90 161.5 142.8)">1</text>
<text x="181" y="140.1">1</text>
<text x="189.8" y="140.1">2</text>
<text x="234.4" y="143.6">1</text>
<text x="243.1" y="143.6">2</text>
<text x="264.6" y="143.6">2</text>
<text x="271.5" y="143.6">1</text>
<text x="62.6" y="148.5">2</text>
<text x="91.1" y="148.5">2</text>
<text x="145.5" y="149.7" transform="rotate(-90 145.5 149.7)">2</text>
<text x="161.5" y="149.7" transform="rotate(-90 161.5 149.7)">2</text>
<text x="125.7" y="150.8">GND2</text>
<text x="141.9" y="154.3">TVS_GND</text>
<text x="37" y="162.3" transform="rotate(-90 37 162.3)">1</text>
<text x="40.4" y="165">2</text>
<text x="37" y="169.3" transform="rotate(-90 37 169.3)">3</text>
<text x="37" y="183.7" transform="rotate(-90 37 183.7)">1</text>
<text x="37" y="190.6" transform="rotate(-90 37 190.6)">3</text>
<text x="40.4" y="186.3">2</text>
<text x="145.3" y="202.3">GND2</text>
</g>
<g font-size="1.6" fill="#f00">
<text x="204.9" y="79.5">CAN_H0</text>
<text x="48.4" y="84.9">CAN_RXD0</text>
<text x="48.4" y="86.7">CAN_TXD0</text>
<text x="204.9" y="90.2">CAN_L0</text>
<text x="204.9" y="129.3">CAN_H1</text>
<text x="48.4" y="134.7">CAN_RXD1</text>
<text x="48.4" y="136.4">CAN_TXD1</text>
<text x="204.9" y="140">CAN_L1</text>
<text x="27.1" y="157.9">OUTL+</text>
<text x="27.1" y="172.1">OUTR+</text>
<text x="27.1" y="179.2">OUTL-</text>
<text x="123.1" y="188">CAN_H0</text>
<text x="123.1" y="189.8">CAN_L0</text>
<text x="27.1" y="193.4">OUTR-</text>
<text x="123.1" y="193.3">AUDIO_S+</text>
<text x="123.1" y="196.9">AUDIO_S-</text>
</g>
<g font-size="1.6" fill="#00f">
<text x="27.4" y="87.7">2</text>
<text x="27.4" y="85.9">2</text>
<text x="30.1" y="87.7">CAN_TXD0</text>
<text x="30.1" y="85.9">CAN_RXD0</text>
<text x="41.8" y="87.7">IN</text>
<text x="42.7" y="85.9">OUT</text>
<text x="231.2" y="114.3">BI</text>
<text x="231.2" y="117.9">BI</text>
<text x="235.1" y="114.3">CAN_H1</text>
<text x="235.1" y="117.9">CAN_L1</text>
<text x="243.1" y="117.9">4</text>
<text x="243.5" y="114.3">4</text>
<text x="27.4" y="137.4">2</text>
<text x="27.4" y="135.7">2</text>
<text x="30.1" y="137.4">CAN_TXD1</text>
<text x="30.1" y="135.7">CAN_RXD1</text>
<text x="41.8" y="137.4">IN</text>
<text x="42.7" y="135.7">OUT</text>
<text x="6.1" y="158.8">9</text>
<text x="8.8" y="158.8">OUTL+</text>
<text x="18.7" y="158.8">IN</text>
<text x="6.1" y="173">9</text>
<text x="8.8" y="173">OUTR+</text>
<text x="18.7" y="173">IN</text>
<text x="6.1" y="180.1">9</text>
<text x="8.8" y="180.1">OUTL-</text>
<text x="18.7" y="180.1">IN</text>
<text x="6.1" y="194.3">9</text>
<text x="8.8" y="194.3">OUTR-</text>
<text x="18.7" y="194.3">IN</text>
</g>
<g font-size="1.3">
<text x="30.8" y="1.3">5</text>
<text x="88.9" y="1.3">4</text>
<text x="147" y="1.3">3</text>
<text x="205" y="1.3">2</text>
<text x="263.1" y="1.3">1</text>
<text x=".5" y="28.4">D</text>
<text x="292.6" y="28.4">D</text>
<text x=".5" y="79.5">C</text>
<text x="292.6" y="79.5">C</text>
<text x=".5" y="130.6">B</text>
<text x="292.6" y="130.6">B</text>
<text x=".5" y="181.7">A</text>
<text x="292.6" y="181.7">A</text>
<text x="30.8" y="207.4">5</text>
<text x="88.9" y="207.4">4</text>
<text x="147" y="207.4">3</text>
<text x="205" y="207.4">2</text>
<text x="263.1" y="207.4">1</text>
</g>
<g font-size="1.2" fill="#00f">
<text x="57.5" y="31.4">+</text>
<text x="94.8" y="31.4">+</text>
</g>
</svg>
